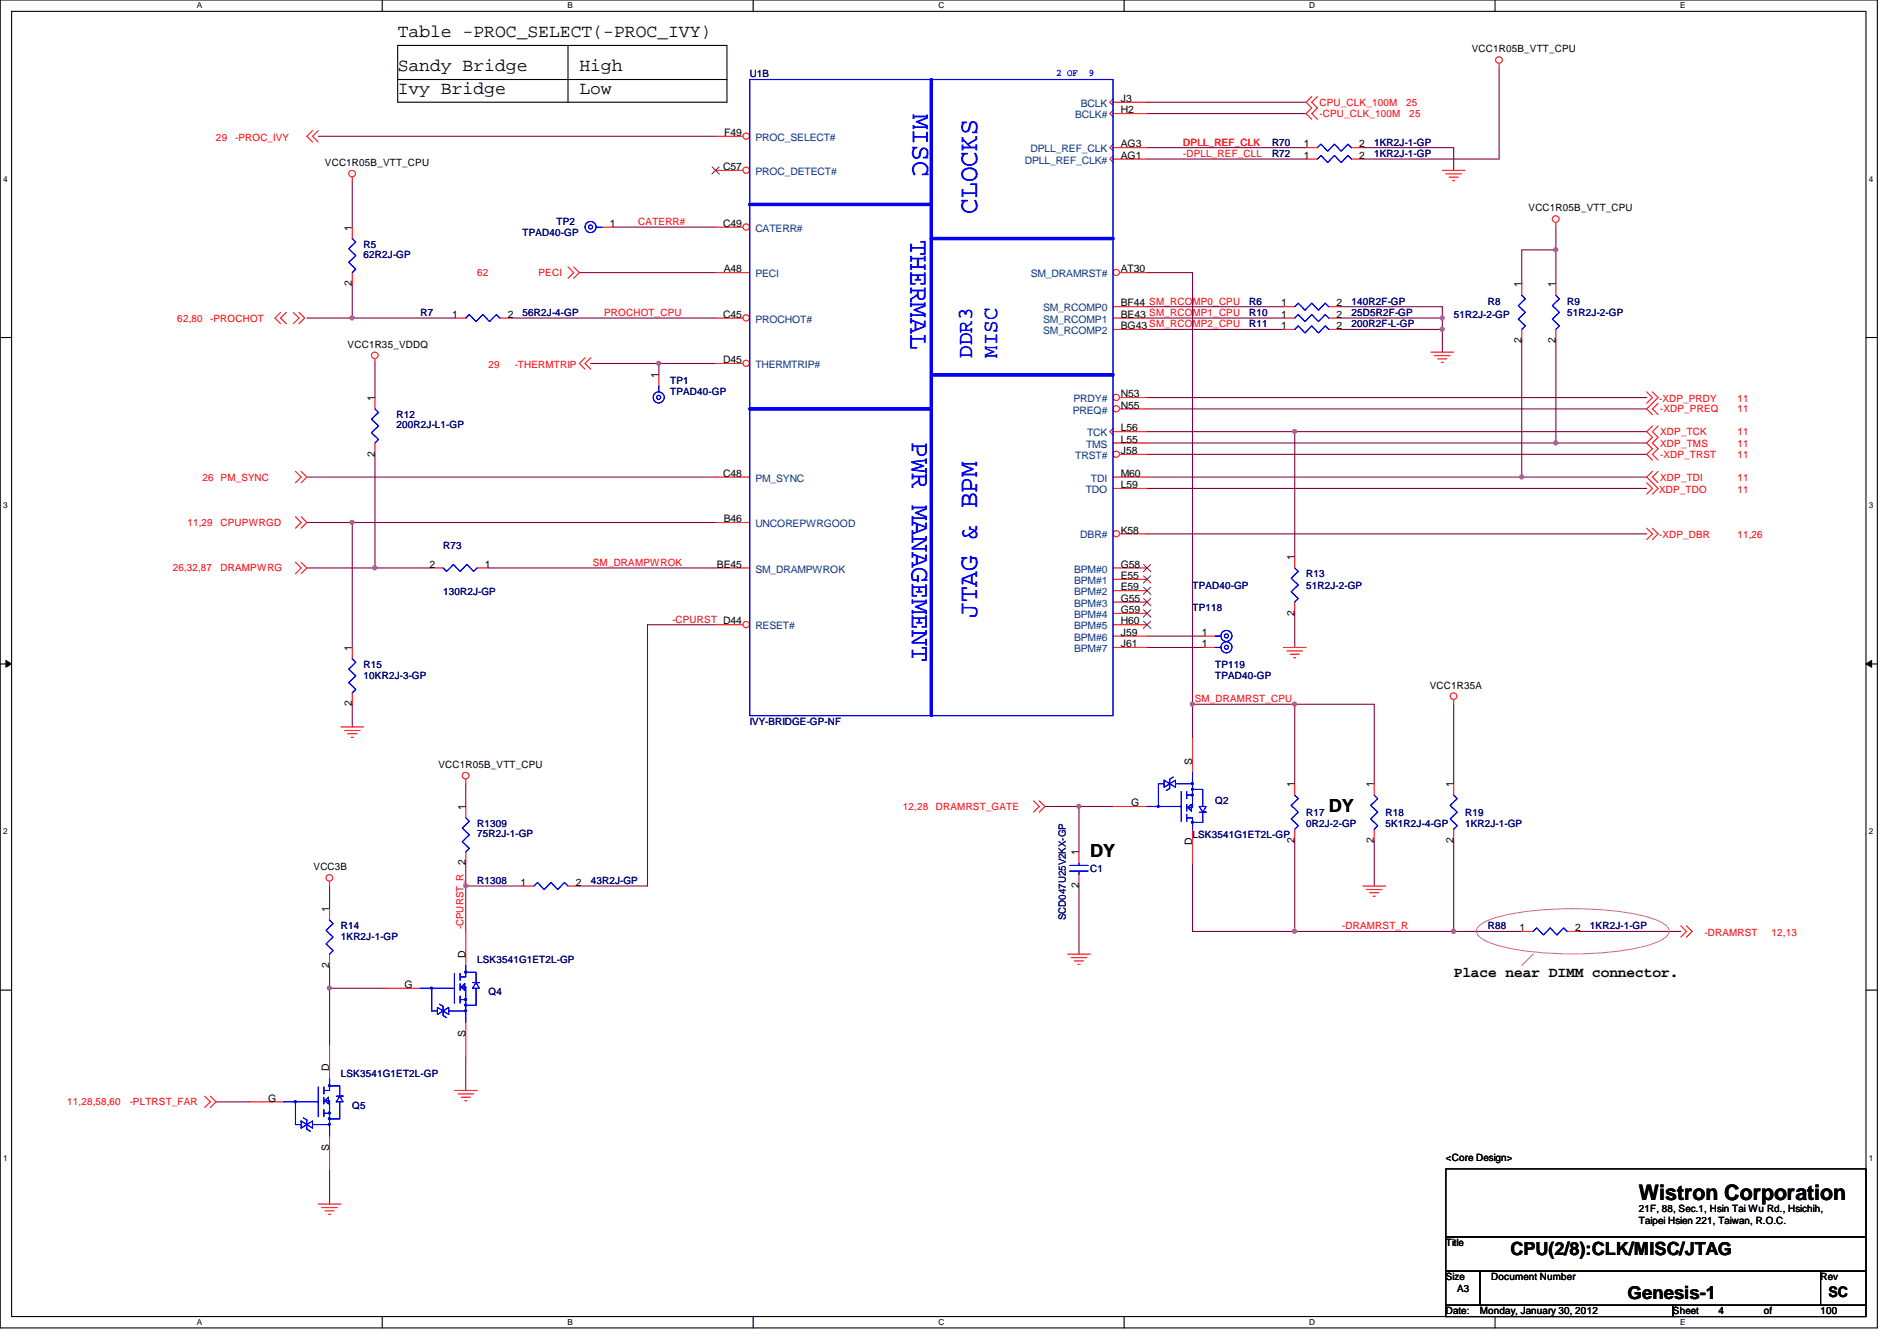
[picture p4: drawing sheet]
<svg xmlns="http://www.w3.org/2000/svg" width="297mm" height="210mm" viewBox="0 0 297 210" stroke-linecap="round" stroke-linejoin="round" font-family="sans-serif">
<path d="M0 0h294v207.9h-294zM1.8 1.8h290.4v204.3h-290.4z" fill="none" stroke="#000" stroke-width=".17"/>
<g fill="#fff">
<path d="M30.8 .2h.8v1.4h-.8z"/>
<path d="M30.8 206.2h.8v1.4h-.8z"/>
</g>
<path d="M59.9 0v1.8M59.9 206.1v1.8" fill="none" stroke="#000" stroke-width=".17"/>
<g fill="#fff">
<path d="M88.9 .2h.8v1.4h-.8z"/>
<path d="M88.9 206.2h.8v1.4h-.8z"/>
</g>
<path d="M117.9 0v1.8M117.9 206.1v1.8" fill="none" stroke="#000" stroke-width=".17"/>
<g fill="#fff">
<path d="M146.9 .2h.9v1.4h-.9z"/>
<path d="M146.9 206.2h.9v1.4h-.9z"/>
</g>
<path d="M176 0v1.8M176 206.1v1.8" fill="none" stroke="#000" stroke-width=".17"/>
<g fill="#fff">
<path d="M205 .2h.9v1.4h-.9z"/>
<path d="M205 206.2h.9v1.4h-.9z"/>
</g>
<path d="M234.1 0v1.8M234.1 206.1v1.8" fill="none" stroke="#000" stroke-width=".17"/>
<g fill="#fff">
<path d="M263.1 .2h.8v1.4h-.8z"/>
<path d="M263.1 206.2h.8v1.4h-.8z"/>
<path d="M.5 27.3h.7v1.4h-.7z"/>
<path d="M292.6 27.3h.7v1.4h-.7z"/>
<path d="M.5 78.4h.7v1.4h-.7z"/>
<path d="M292.6 78.4h.7v1.4h-.7z"/>
</g>
<path d="M0 52.8h1.8M292.2 52.8h1.8" fill="none" stroke="#000" stroke-width=".17"/>
<g fill="#fff">
<path d="M.5 129.5h.7v1.4h-.7z"/>
<path d="M292.6 129.5h.7v1.4h-.7z"/>
</g>
<path d="M0 103.9h1.8M292.2 103.9h1.8" fill="none" stroke="#000" stroke-width=".17"/>
<path d="M.9 103.4l.9 .5-.9 .5zM292.2 103.9l.9-.5v1z" fill="#000"/>
<path d="M.9 103.4l.9 .5-.9 .5zM292.2 103.9l.9-.5v1z" fill="none" stroke="#000" stroke-width=".16"/>
<g fill="#fff">
<path d="M.5 180.5h.7v1.4h-.7z"/>
<path d="M292.6 180.5h.7v1.4h-.7z"/>
</g>
<path d="M0 155h1.8M292.2 155h1.8" fill="none" stroke="#000" stroke-width=".17"/>
<path d="M103.2 56.9h8.9M179.6 51.6h21.4" fill="none" stroke="#800040" stroke-width=".17"/>
<circle cx="103.1" cy="56.9" r=".32" fill="#f0f"/>
<circle cx="103.1" cy="56.9" r=".32" fill="none" stroke="#f0f" stroke-width=".17"/>
<path d="M209.8 51.6h16" fill="none" stroke="#800040" stroke-width=".17"/>
<circle cx="225.8" cy="51.5" r=".32" fill="#f0f"/>
<circle cx="225.8" cy="51.5" r=".32" fill="none" stroke="#f0f" stroke-width=".17"/>
<path d="M92.5 56.9h10.7v1.8M179.6 62.2h78.2M179.6 64h78.2M179.6 67.6h23.1M243.6 69.3h14.2" fill="none" stroke="#800040" stroke-width=".17"/>
<circle cx="243.6" cy="69.3" r=".32" fill="#f0f"/>
<circle cx="243.6" cy="69.3" r=".32" fill="none" stroke="#f0f" stroke-width=".17"/>
<path d="M179.6 71.1h78.2M238.3 74.7h19.5" fill="none" stroke="#800040" stroke-width=".17"/>
<circle cx="238.3" cy="74.6" r=".32" fill="#f0f"/>
<circle cx="238.3" cy="74.6" r=".32" fill="none" stroke="#f0f" stroke-width=".17"/>
<path d="M243.6 39.1v5.3M90.7 42.7h21.4M179.6 48h21.4M209.8 48h16M179.6 76.5h78.2M179.6 83.6h78.2" fill="none" stroke="#800040" stroke-width=".17"/>
<circle cx="243.6" cy="39.1" r=".32" fill="#f0f"/>
<circle cx="243.6" cy="39.1" r=".32" fill="none" stroke="#f0f" stroke-width=".17"/>
<path d="M55.2 28.4v7.2M209.8 49.8h16" fill="none" stroke="#800040" stroke-width=".17"/>
<circle cx="225.8" cy="49.8" r=".32" fill="#f0f"/>
<circle cx="225.8" cy="49.8" r=".32" fill="none" stroke="#f0f" stroke-width=".17"/>
<path d="M179.6 16h24.9M179.6 17.8h24.9M243.6 35.6v3.5h-5.3v5.3M179.6 42.7h7.1M179.6 49.8h21.4M225.8 48v7.1M48 74.7h64.1M186.7 110.2v5.4" fill="none" stroke="#800040" stroke-width=".17"/>
<circle cx="186.7" cy="110.2" r=".32" fill="#f0f"/>
<circle cx="186.7" cy="110.2" r=".32" fill="none" stroke="#f0f" stroke-width=".17"/>
<path d="M202.7 110.2h12.5" fill="none" stroke="#800040" stroke-width=".17"/>
<circle cx="202.7" cy="110.2" r=".32" fill="#f0f"/>
<circle cx="202.7" cy="110.2" r=".32" fill="none" stroke="#f0f" stroke-width=".17"/>
<path d="M202.7 110.2v12.5M186.7 135.1v10.7M227.6 145.8h10.7" fill="none" stroke="#800040" stroke-width=".17"/>
<circle cx="227.6" cy="145.8" r=".32" fill="#f0f"/>
<circle cx="227.6" cy="145.8" r=".32" fill="none" stroke="#f0f" stroke-width=".17"/>
<path d="M202.7 131.6v14.2" fill="none" stroke="#800040" stroke-width=".17"/>
<circle cx="202.7" cy="145.8" r=".32" fill="#f0f"/>
<circle cx="202.7" cy="145.8" r=".32" fill="none" stroke="#f0f" stroke-width=".17"/>
<path d="M227.6 110.2v12.5M168.9 126.2h5.4M227.6 131.6v14.2h-24.9" fill="none" stroke="#800040" stroke-width=".17"/>
<circle cx="168.9" cy="126.2" r=".32" fill="#f0f"/>
<circle cx="168.9" cy="126.2" r=".32" fill="none" stroke="#f0f" stroke-width=".17"/>
<path d="M55.2 44.4v5.4M80 49.8h32.1M58.7 71.1v17.8M55.2 81.8h56.9M215.2 110.2v12.5M163.6 126.2h5.3v7.1M168.9 138.7v10.7M215.2 131.6v7.1M186.7 145.8h16" fill="none" stroke="#800040" stroke-width=".17"/>
<circle cx="58.7" cy="88.9" r=".32" fill="#f0f"/>
<circle cx="58.7" cy="88.9" r=".32" fill="none" stroke="#f0f" stroke-width=".17"/>
<path d="M48 88.9h10.7M55.2 81.8v19.5" fill="none" stroke="#800040" stroke-width=".17"/>
<circle cx="55.1" cy="81.8" r=".32" fill="#f0f"/>
<circle cx="55.1" cy="81.8" r=".32" fill="none" stroke="#f0f" stroke-width=".17"/>
<path d="M238.3 53.3v21.4M243.6 53.3v16M202.7 67.6v19.5M48 81.8h7.2M101.4 97.8h10.7M55.2 110.2v3.6" fill="none" stroke="#800040" stroke-width=".17"/>
<circle cx="202.7" cy="67.5" r=".32" fill="#f0f"/>
<circle cx="202.7" cy="67.5" r=".32" fill="none" stroke="#f0f" stroke-width=".17"/>
<path d="M55.2 49.8h16M202.7 67.6h55.1M202.7 96v5.3" fill="none" stroke="#800040" stroke-width=".17"/>
<circle cx="55.1" cy="49.8" r=".32" fill="#f0f"/>
<circle cx="55.1" cy="49.8" r=".32" fill="none" stroke="#f0f" stroke-width=".17"/>
<path d="M48 49.8h7.2M186.7 42.7v67.5h16M179.6 69.3h64M179.6 74.7h58.7M60.5 154.7h-8.9v8.9M33.8 172.5h5.4M72.9 165.4v5.3M51.6 183.1v5.4" fill="none" stroke="#800040" stroke-width=".17"/>
<circle cx="51.6" cy="154.7" r=".32" fill="#f0f"/>
<circle cx="51.6" cy="154.7" r=".32" fill="none" stroke="#f0f" stroke-width=".17"/>
<path d="M72.9 138.7v7.1M51.6 151.1v3.6" fill="none" stroke="#800040" stroke-width=".17"/>
<circle cx="72.9" cy="138.7" r=".32" fill="#f0f"/>
<g fill="none" stroke="#f0f" stroke-width=".17">
<path d="M231.6 144.9a13.1 13.1 0 0 1 6-2 56 56 0 0 1 19.9 .5 8.4 8.4 0 0 1 3.4 1.5 1.05 1.05 0 0 1 0 1.7 13.2 13.2 0 0 1-6 2.1 54.8 54.8 0 0 1-19.9-.6 8.4 8.4 0 0 1-3.4-1.5 1.05 1.05 0 0 1 0-1.7zM240.1 149.4l-1.8 1.7"/>
<circle cx="72.9" cy="138.7" r=".32"/>
</g>
<g fill="none" stroke="#800040" stroke-width=".17">
<path d="M234.7 10.7v14.2h-21.3M49.8 21.3h62.3M96.1 35.6h16M179.6 24.9h24.9M179.6 23.1h24.9M213.4 23.1h14.2v3.6M58.7 56.9v5.3M58.7 88.9h8.9M76.5 88.9h35.6M101.4 97.8v40.9h-10.7M179.6 99.6h8.9M179.6 101.3h8.9"/>
<path d="M51.6 138.7v3.5M72.9 135.1v3.6h8.9M72.9 122.7v3.5M247.2 145.8h16"/>
</g>
<g fill="none" stroke="#f00" stroke-width=".17">
<path d="M205.4 15.1l-.9 .9 .9 .9-.9 .9 .9 .9M206.3 15.1l-.9 .9 .9 .9-.9 .9 .9 .9M234.7 9.9v.8M48.9 20.4l-.9 .9 .9 .9M49.8 20.4l-.9 .9 .9 .9M55.2 27.7v.7M225.8 26.7h3.6M226.4 27.2h2.5M226.9 27.7h1.4M227.5 28.3h.3M243.6 34.8v.8M43.9 48.9l-.9 .9 .9 .9"/>
<path d="M44.8 48.9l-.9 .9 .9 .9M45.9 48.9l.9 .9-.9 .9M46.8 48.9l.9 .9-.9 .9M58.7 56.2v.7M88.9 41.8l.9 .9-.9 .9M89.8 41.8l.9 .9-.9 .9M91.6 56l-.9 .9 .9 .9M92.5 56l-.9 .9 .9 .9M224.1 55.1h3.5M224.6 55.7h2.5M225.1 56.2h1.5M225.7 56.7h.3"/>
<path d="M46.3 73.8l.9 .9-.9 .9M47.2 73.8l.8 .9-.8 .9M257.8 61.3l.9 .9-.9 .9M257.8 75.6l.9 .9-.9 .8M258.7 61.3l.9 .9-1.8 1.8 .9 .9M258.7 73.8l-.9 .9 1.8 1.8-.9 .8M258.7 66.7l-.9 .9 .9 .9-.9 .8 .9 .9-.9 .9 .9 .9M259.6 63.1l-.9 .9 .9 .9M259.6 66.7l-.9 .9 .9 .9-.9 .8 .9 .9-.9 .9 .9 .9M259.6 73.8l-.9 .9 .9 .9M46.3 80.9l.9 .9-.9 .9M46.3 88l.9 .9-.9 .9"/>
<path d="M47.2 80.9l.8 .9-.8 .9M47.2 88l.8 .9-.8 .9M257.8 82.7l.9 .9-.9 .9M258.7 82.7l.9 .9-.9 .9M53.4 113.8h3.5M53.9 114.3h2.5M54.4 114.9h1.5M55 115.4h.3M201 101.3h3.5M201.5 101.9h2.5M202 102.4h1.5M202.6 103h.3"/>
<path d="M227.6 109.5v.7M51.6 138v.7M72.9 122v.7M81.8 138.7h1.8M88.9 138.7h1.8M161.8 125.3l.9 .9-.9 .9M162.7 125.3l.9 .9-.9 .9M213.4 138.7h3.6M213.9 139.2h2.5M214.5 139.7h1.4M60.5 154.7h5.3M72.9 145.8v5.3"/>
<path d="M167.2 149.4h3.5M167.7 149.9h2.5M168.2 150.4h1.5M168.8 151h.3M215 140.3h.3M263.2 144.9l.9 .9-.9 .9M264.1 144.9l.9 .9-.9 .9M32 171.6l.9 .9-.9 .9M32.9 171.6l.9 .9-.9 .9M71.2 170.7h3.5M71.7 171.2h2.5M72.2 171.7h1.5"/>
<path d="M72.8 172.3h.3M72.9 160v5.4M49.8 188.5h3.6M50.4 189h2.4M50.9 189.5h1.4M51.4 190.1h.4"/>
<circle cx="234.7" cy="9.4" r=".52"/>
<circle cx="55.1" cy="27.2" r=".52"/>
<circle cx="243.6" cy="34.3" r=".52"/>
<circle cx="58.7" cy="55.6" r=".52"/>
<circle cx="227.6" cy="109" r=".52"/>
<circle cx="51.6" cy="137.4" r=".52"/>
<circle cx="72.9" cy="121.4" r=".52"/>
</g>
<path d="M62.3 7.1h51.5v8.9h-51.5zM62.3 12.4h51.5M88.9 7.1v8.9M226.4 183h65.8v10.6h-65.8zM226.4 193.6h65.8v5.4h-65.8zM226.4 199h5.3v5.3h-5.3zM231.7 199h53.4v5.3h-53.4zM285.1 199h7.1v5.3h-7.1zM226.4 204.3h35.6v1.8h-35.6zM262 204.3h30.2v1.8h-30.2z" fill="none" stroke="#000" stroke-width=".17"/>
<path d="M83.6 138.7l.6-.6 1 1.1 1.1-1.1 1 1.1 1.1-1.1 .5 .6M65.8 154.7h5.4M72 155.9v1.1M72 152.4v1.1M72 156.5h.9v3.5M72.8 154l-.6 .5M72.9 151.1v1.8h-.9M72.9 154.5v2M72.9 152.2h1.6v1.6h.6h-1.1M74.5 154.7v2.7h-1.6M74.5 153.8l.6 .9h-1.1z" fill="none" stroke="#00f" stroke-width=".17"/>
<path d="M72.8 156.3h.2v.2h-.2z" fill-rule="evenodd" fill="#00f"/>
<path d="M72.8 156.3h.2v.2h-.2z" fill="none" stroke="#00f" stroke-width=".17"/>
<path d="M72.8 152.1h.2v.2h-.2z" fill-rule="evenodd" fill="#00f"/>
<path d="M72.8 152.1h.2v.2h-.2z" fill="none" stroke="#00f" stroke-width=".17"/>
<path d="M72.8 157.2h.2v.2h-.2z" fill-rule="evenodd" fill="#00f"/>
<path d="M67.6 158.2h.9M68.5 157.7l.9 .5-.9 .6zM68.8 157.2l.6 .3v1.5l.5 .3M69.4 158.2l.9-.5v1.1zM70.3 158.2h2.6M71.2 152.4v4.6M72 154v1M72 154.5h.9M72.8 154v1l-.6-.5M72.8 157.2h.2v.2h-.2z" fill="none" stroke="#00f" stroke-width=".17"/>
<path d="M72.8 158.1h.2v.2h-.2z" fill-rule="evenodd" fill="#00f"/>
<path d="M72.8 158.1h.2v.2h-.2z" fill="none" stroke="#00f" stroke-width=".17"/>
<path d="M67.5 154.5h.2v.3h-.2z" fill-rule="evenodd" fill="#00f"/>
<path d="M65.8 154.7h5.4M67.5 154.5h.2v.3h-.2zM67.6 154.7v3.5M72 155.9v1.1M72 152.4v1.1M72 156.5h.9v3.5M72.8 154l-.6 .5M72.9 151.1v1.8h-.9M72.9 154.5v2M72.9 152.2h1.6v1.6h.6h-1.1M74.5 154.7v2.7h-1.6M74.5 153.8l.6 .9h-1.1z" fill="none" stroke="#00f" stroke-width=".17"/>
<path d="M72.8 156.3h.2v.2h-.2z" fill-rule="evenodd" fill="#00f"/>
<path d="M72.8 156.3h.2v.2h-.2z" fill="none" stroke="#00f" stroke-width=".17"/>
<path d="M72.8 152.1h.2v.2h-.2z" fill-rule="evenodd" fill="#00f"/>
<path d="M72.8 152.1h.2v.2h-.2z" fill="none" stroke="#00f" stroke-width=".17"/>
<path d="M72.8 157.2h.2v.2h-.2z" fill-rule="evenodd" fill="#00f"/>
<path d="M67.6 158.2h.9M68.5 157.7l.9 .5-.9 .6zM68.8 157.2l.6 .3v1.5l.5 .3M69.4 158.2l.9-.5v1.1zM70.3 158.2h2.6M71.2 152.4v4.6M72 154v1M72 154.5h.9M72.8 154v1l-.6-.5M72.8 157.2h.2v.2h-.2z" fill="none" stroke="#00f" stroke-width=".17"/>
<path d="M72.8 158.1h.2v.2h-.2z" fill-rule="evenodd" fill="#00f"/>
<path d="M72.8 158.1h.2v.2h-.2z" fill="none" stroke="#00f" stroke-width=".17"/>
<path d="M67.5 154.5h.2v.3h-.2z" fill-rule="evenodd" fill="#00f"/>
<g fill="none" stroke="#00f" stroke-width=".17">
<path d="M55.2 37.3l.5 .6-1.1 1 1.1 1.1-1.1 1.1 1.1 1-.5 .6M206.3 23.1l.5-.5 1.1 1.1 1.1-1.1 1 1.1 1.1-1.1 .5 .5M202.7 48l.6-.5 1 1.1 1.1-1.1 1.1 1.1 1-1.1 .6 .5M202.7 49.8l.6-.6 1 1.1 1.1-1.1 1.1 1.1 1-1.1 .6 .6M202.7 51.6l.6-.6 1 1.1 1.1-1.1 1.1 1.1 1-1.1 .6 .6M58.7 64l.6 .6-1.1 1 1.1 1.1-1.1 1 1.1 1.1-.6 .5M190.3 99.6h.9M202.7 88.9l.6 .6-1.1 1 1.1 1.1-1.1 1 1.1 1.1-.6 .5M190.3 101.3h.9M167.5 135.5h2.9M167.5 136.4h2.9M168.9 135.1v.4"/>
<path d="M168.9 136.4v.5M202.7 124.5l.6 .5-1.1 1.1 1.1 1-1.1 1.1 1.1 1-.6 .6M215.2 124.5l.5 .5-1.1 1.1 1.1 1-1.1 1.1 1.1 1-.5 .6M67.5 154.5h.2v.3h-.2zM67.6 154.7v3.5M240.1 145.8l.5-.6 1.1 1.1 1-1.1 1.1 1.1 1.1-1.1 .5 .6"/>
<circle cx="192" cy="99.5" r=".32"/>
<circle cx="192" cy="99.5" r=".87"/>
<circle cx="192" cy="101.3" r=".32"/>
<circle cx="192" cy="101.3" r=".87"/>
</g>
<g fill="none" stroke="#f00" stroke-width=".17">
<path d="M55.2 35.6v1.7M204.5 23.1h1.8M211.6 23.1h1.8M55.2 42.7v1.7M174.3 49.8h5.3M174.3 51.6h5.3M201 48h1.7M201 49.8h1.7M201 51.6h1.7M208.1 48h1.7M208.1 49.8h1.7M208.1 51.6h1.7"/>
<path d="M58.7 62.2v1.8M58.7 69.3v1.8M188.5 99.6h1.8M202.7 87.1v1.8M202.7 94.2v1.8M188.5 101.3h1.8M168.9 133.4v1.7M168.9 136.9v1.8M202.7 122.7v1.8M202.7 129.8v1.8M215.2 122.7v1.8M215.2 129.8v1.8"/>
<path d="M238.3 145.8h1.8M245.4 145.8h1.8"/>
</g>
<circle cx="174.8" cy="42.6" r=".5" fill="#fff"/>
<g fill="none" stroke="#f00" stroke-width=".17">
<path d="M174.3 17.3l-.5 .5 .5 .5M174.3 15.5l-.5 .5 .5 .5M174.3 17.8h5.3M174.3 16h5.3M174.3 24.4l-.5 .5 .5 .5M174.3 22.6l-.5 .5 .5 .5M174.3 24.9h5.3M174.3 23.1h5.3M174.3 48h5.3M175.3 42.7h4.3"/>
<circle cx="174.8" cy="42.6" r=".5"/>
</g>
<circle cx="116.8" cy="35.5" r=".5" fill="#fff"/>
<g fill="none" stroke="#f00" stroke-width=".17">
<path d="M112.1 35.6h4.2M112.1 42.7h5.3"/>
<circle cx="116.8" cy="35.5" r=".5"/>
</g>
<circle cx="116.8" cy="49.8" r=".5" fill="#fff"/>
<g fill="none" stroke="#f00" stroke-width=".17">
<path d="M112.1 49.8h4.2"/>
<circle cx="116.8" cy="49.8" r=".5"/>
</g>
<circle cx="116.8" cy="56.9" r=".5" fill="#fff"/>
<g fill="none" stroke="#f00" stroke-width=".17">
<path d="M112.1 56.9h4.2M112.1 88.9h5.3"/>
<circle cx="116.8" cy="56.9" r=".5"/>
</g>
<circle cx="116.8" cy="97.8" r=".5" fill="#fff"/>
<g fill="none" stroke="#f00" stroke-width=".17">
<path d="M112.1 97.8h4.2"/>
<circle cx="116.8" cy="97.8" r=".5"/>
</g>
<circle cx="174.8" cy="62.2" r=".5" fill="#fff"/>
<g fill="none" stroke="#f00" stroke-width=".17">
<path d="M175.3 62.2h4.3"/>
<circle cx="174.8" cy="62.2" r=".5"/>
</g>
<circle cx="174.8" cy="64" r=".5" fill="#fff"/>
<g fill="none" stroke="#f00" stroke-width=".17">
<path d="M174.3 67.1l-.5 .5 .5 .5M174.3 67.6h5.3M174.3 69.3h5.3M175.3 64h4.3"/>
<circle cx="174.8" cy="64" r=".5"/>
</g>
<circle cx="174.8" cy="71.1" r=".5" fill="#fff"/>
<g fill="none" stroke="#f00" stroke-width=".17">
<path d="M174.3 74.7h5.3M174.3 76.5h5.3M175.3 71.1h4.3"/>
<circle cx="174.8" cy="71.1" r=".5"/>
</g>
<circle cx="174.8" cy="83.5" r=".5" fill="#fff"/>
<g fill="none" stroke="#f00" stroke-width=".17">
<path d="M112.1 74.7h5.3M174.3 88.9h5.3M174.3 90.7h5.3M174.3 92.5h5.3M174.3 94.2h5.3M174.3 96h5.3M174.3 97.8h5.3M174.3 99.6h5.3M175.3 83.6h4.3M174.3 101.3h5.3"/>
<circle cx="174.8" cy="83.5" r=".5"/>
</g>
<path d="M179.1 88.3l1.1 1.2M179.1 90.1l1.1 1.2M179.1 91.9l1.1 1.1M179.1 93.7l1.1 1.1M179.1 95.5l1.1 1.1M179.1 97.2l1.1 1.2M180.2 88.3l-1.2 1.2M180.2 90.1l-1.2 1.2M180.2 91.9l-1.2 1.1M180.2 93.7l-1.2 1.1M180.2 95.5l-1.2 1.1M180.2 97.2l-1.2 1.2" fill="none" stroke="#804000" stroke-width=".16"/>
<circle cx="116.8" cy="26.6" r=".5" fill="#fff"/>
<g fill="none" stroke="#f00" stroke-width=".17">
<path d="M112.1 26.7h4.2"/>
<circle cx="116.8" cy="26.6" r=".5"/>
</g>
<path d="M111.5 26.1l1.1 1.2M112.6 26.1l-1.1 1.2" fill="none" stroke="#804000" stroke-width=".16"/>
<circle cx="116.8" cy="21.3" r=".5" fill="#fff"/>
<g fill="none" stroke="#f00" stroke-width=".17">
<path d="M112.1 21.3h4.2M71.2 49.8h1.7M78.3 49.8h1.7M103.2 58.7v1.8M238.3 44.4v1.8M238.3 51.6v1.7M67.6 88.9h1.8M74.7 88.9h1.8M112.1 81.8h5.3M72.9 126.2v1.8M72.9 133.3v1.8M227.6 122.7v1.8"/>
<path d="M227.6 129.8v1.8M39.2 172.5h5.3M51.6 163.6v5.3M51.6 177.8v5.3"/>
<circle cx="116.8" cy="21.3" r=".5"/>
</g>
<path d="M145.8 12.4v99.6M117.4 32h28.4M145.8 37.3h28.5M145.8 58.7h28.5M117.4 64h28.4" fill="none" stroke="#00f" stroke-width=".51"/>
<g fill="none" stroke="#00f" stroke-width=".17">
<path d="M117.4 12.4h56.9v99.6h-56.9zM72.9 49.8l.6-.6 1 1.1 1.1-1.1 1.1 1.1 1-1.1 .6 .6M238.3 46.2l.5 .6-1.1 1 1.1 1.1-1.1 1.1 1.1 1-.5 .6M103.2 60.5v.8M69.4 88.9l.5 .6 1.1-1.2 1 1.2 1.1-1.2 1.1 1.2 .5-.6M72.9 128l.6 .6-1.1 1 1.1 1.1-1.1 1 1.1 1.1-.6 .6M227.6 124.5l.6 .5-1.1 1.1 1.1 1-1.1 1.1 1.1 1-.6 .6M44.5 172.5h5.3M50.7 173.7v1.1M50.7 170.1v1.1M50.7 174.2h.9v3.6M51.4 171.7l-.5 .6"/>
<path d="M51.6 168.9v1.8h-.9M51.6 172.3v1.9M51.6 170h1.6v1.6h.5h-1M53.2 172.5v2.6h-1.6M53.2 171.6l.5 .9h-1z"/>
<circle cx="103.1" cy="62.2" r=".32"/>
<circle cx="103.1" cy="62.2" r=".87"/>
</g>
<path d="M51.5 174.1h.2v.2h-.2z" fill-rule="evenodd" fill="#00f"/>
<path d="M51.5 174.1h.2v.2h-.2z" fill="none" stroke="#00f" stroke-width=".17"/>
<path d="M51.5 169.8h.2v.2h-.2z" fill-rule="evenodd" fill="#00f"/>
<path d="M51.5 169.8h.2v.2h-.2z" fill="none" stroke="#00f" stroke-width=".17"/>
<path d="M51.5 175h.2v.2h-.2z" fill-rule="evenodd" fill="#00f"/>
<path d="M46.3 176h.9M47.2 175.5l.8 .5-.8 .6zM47.5 175l.5 .3v1.4l.6 .4M48 176l.9-.5v1.1zM48.9 176h2.7M49.8 170.1v4.7M50.7 171.7v1.1M50.7 172.3h.9M51.4 171.7v1.1l-.5-.5M51.5 175h.2v.2h-.2z" fill="none" stroke="#00f" stroke-width=".17"/>
<path d="M51.5 175.9h.2v.2h-.2z" fill-rule="evenodd" fill="#00f"/>
<path d="M51.5 175.9h.2v.2h-.2z" fill="none" stroke="#00f" stroke-width=".17"/>
<path d="M46.1 172.3h.2v.2h-.2z" fill-rule="evenodd" fill="#00f"/>
<path d="M44.5 172.5h5.3M46.1 172.3h.2v.2h-.2zM46.3 172.5v3.5M50.7 173.7v1.1M50.7 170.1v1.1M50.7 174.2h.9v3.6M51.4 171.7l-.5 .6M51.6 168.9v1.8h-.9M51.6 172.3v1.9M51.6 170h1.6v1.6h.5h-1M53.2 172.5v2.6h-1.6M53.2 171.6l.5 .9h-1z" fill="none" stroke="#00f" stroke-width=".17"/>
<path d="M51.5 174.1h.2v.2h-.2z" fill-rule="evenodd" fill="#00f"/>
<path d="M51.5 174.1h.2v.2h-.2z" fill="none" stroke="#00f" stroke-width=".17"/>
<path d="M51.5 169.8h.2v.2h-.2z" fill-rule="evenodd" fill="#00f"/>
<path d="M51.5 169.8h.2v.2h-.2z" fill="none" stroke="#00f" stroke-width=".17"/>
<path d="M51.5 175h.2v.2h-.2z" fill-rule="evenodd" fill="#00f"/>
<path d="M46.3 176h.9M47.2 175.5l.8 .5-.8 .6zM47.5 175l.5 .3v1.4l.6 .4M48 176l.9-.5v1.1zM48.9 176h2.7M49.8 170.1v4.7M50.7 171.7v1.1M50.7 172.3h.9M51.4 171.7v1.1l-.5-.5M51.5 175h.2v.2h-.2z" fill="none" stroke="#00f" stroke-width=".17"/>
<path d="M51.5 175.9h.2v.2h-.2z" fill-rule="evenodd" fill="#00f"/>
<path d="M51.5 175.9h.2v.2h-.2z" fill="none" stroke="#00f" stroke-width=".17"/>
<path d="M46.1 172.3h.2v.2h-.2z" fill-rule="evenodd" fill="#00f"/>
<g fill="none" stroke="#00f" stroke-width=".17">
<path d="M206.3 24.9l.5-.6 1.1 1.1 1.1-1.1 1 1.1 1.1-1.1 .5 .6M243.6 46.2l.6 .6-1.1 1 1.1 1.1-1.1 1.1 1.1 1-.6 .6M55.2 103.1l.5 .6-1.1 1 1.1 1.1-1.1 1 1.1 1.1-.5 .6M179.6 126.2h5.4M185.8 123.9v1.1M185.8 127.5v1.1M185.8 128h.9v1.8M186 126.4l.6 .6M186.7 123.6h1.6v2.6M186.7 124.5v1.9M186.7 120.9v3.6h-.9M187.8 127.1h1h-.5v1.6h-1.6"/>
<path d="M187.8 126.2h1l-.5 .9zM51.6 144l.6 .6-1.1 1 1.1 1.1-1.1 1 1.1 1.1-.6 .6M46.1 172.3h.2v.2h-.2zM46.3 172.5v3.5"/>
</g>
<path d="M204.5 24.9h1.8M211.6 24.9h1.8M243.6 44.4v1.8M243.6 51.6v1.7M55.2 101.3v1.8M55.2 108.5v1.7M186.7 115.6v5.3M174.3 126.2h5.3M186.7 129.8v5.3M51.6 142.2v1.8M51.6 149.4v1.7" fill="none" stroke="#f00" stroke-width=".17"/>
<path d="M186.6 124.3h.2v.2h-.2z" fill-rule="evenodd" fill="#00f"/>
<path d="M186.6 124.3h.2v.2h-.2z" fill="none" stroke="#00f" stroke-width=".17"/>
<path d="M186.6 128.6h.2v.2h-.2z" fill-rule="evenodd" fill="#00f"/>
<path d="M186.6 128.6h.2v.2h-.2z" fill="none" stroke="#00f" stroke-width=".17"/>
<path d="M186.6 123.4h.2v.2h-.2z" fill-rule="evenodd" fill="#00f"/>
<path d="M181.4 122.7h.9M182.3 122.1l.9 .6-.9 .5zM183.2 122.7l.9-.6v1.1zM183.7 121.6l-.5 .4v1.4l-.6 .3M184.1 122.7h2.6M185 123.9v4.7M185.8 126.4h.9M185.8 125.9v1.1M186 126.4l.6-.5v1.1M186.6 123.4h.2v.2h-.2z" fill="none" stroke="#00f" stroke-width=".17"/>
<path d="M186.6 122.5h.2v.3h-.2z" fill-rule="evenodd" fill="#00f"/>
<path d="M186.6 122.5h.2v.3h-.2z" fill="none" stroke="#00f" stroke-width=".17"/>
<path d="M181.3 126.1h.2v.2h-.2z" fill-rule="evenodd" fill="#00f"/>
<path d="M179.6 126.2h5.4M181.3 126.1h.2v.2h-.2zM181.4 122.7v3.5M185.8 123.9v1.1M185.8 127.5v1.1M185.8 128h.9v1.8M186 126.4l.6 .6M186.7 123.6h1.6v2.6M186.7 124.5v1.9M186.7 120.9v3.6h-.9M187.8 127.1h1h-.5v1.6h-1.6M187.8 126.2h1l-.5 .9z" fill="none" stroke="#00f" stroke-width=".17"/>
<path d="M186.6 124.3h.2v.2h-.2z" fill-rule="evenodd" fill="#00f"/>
<path d="M186.6 124.3h.2v.2h-.2z" fill="none" stroke="#00f" stroke-width=".17"/>
<path d="M186.6 128.6h.2v.2h-.2z" fill-rule="evenodd" fill="#00f"/>
<path d="M186.6 128.6h.2v.2h-.2z" fill="none" stroke="#00f" stroke-width=".17"/>
<path d="M186.6 123.4h.2v.2h-.2z" fill-rule="evenodd" fill="#00f"/>
<path d="M181.4 122.7h.9M182.3 122.1l.9 .6-.9 .5zM183.2 122.7l.9-.6v1.1zM183.7 121.6l-.5 .4v1.4l-.6 .3M184.1 122.7h2.6M185 123.9v4.7M185.8 126.4h.9M185.8 125.9v1.1M186 126.4l.6-.5v1.1M186.6 123.4h.2v.2h-.2z" fill="none" stroke="#00f" stroke-width=".17"/>
<path d="M186.6 122.5h.2v.3h-.2z" fill-rule="evenodd" fill="#00f"/>
<path d="M186.6 122.5h.2v.3h-.2z" fill="none" stroke="#00f" stroke-width=".17"/>
<path d="M181.3 126.1h.2v.2h-.2z" fill-rule="evenodd" fill="#00f"/>
<g fill="none" stroke="#00f" stroke-width=".17">
<path d="M93.4 35.6h.9M181.3 126.1h.2v.2h-.2zM181.4 122.7v3.5"/>
<circle cx="92.5" cy="35.5" r=".32"/>
<circle cx="92.5" cy="35.5" r=".87"/>
</g>
<path d="M94.3 35.6h1.8" fill="none" stroke="#f00" stroke-width=".17"/>
<circle cx="103.1" cy="56.9" r=".32" fill="#f0f"/>
<circle cx="103.1" cy="56.9" r=".32" fill="none" stroke="#f0f" stroke-width=".17"/>
<circle cx="225.8" cy="51.5" r=".32" fill="#f0f"/>
<circle cx="225.8" cy="51.5" r=".32" fill="none" stroke="#f0f" stroke-width=".17"/>
<circle cx="243.6" cy="69.3" r=".32" fill="#f0f"/>
<circle cx="243.6" cy="69.3" r=".32" fill="none" stroke="#f0f" stroke-width=".17"/>
<circle cx="238.3" cy="74.6" r=".32" fill="#f0f"/>
<circle cx="238.3" cy="74.6" r=".32" fill="none" stroke="#f0f" stroke-width=".17"/>
<circle cx="243.6" cy="39.1" r=".32" fill="#f0f"/>
<circle cx="243.6" cy="39.1" r=".32" fill="none" stroke="#f0f" stroke-width=".17"/>
<circle cx="225.8" cy="49.8" r=".32" fill="#f0f"/>
<circle cx="225.8" cy="49.8" r=".32" fill="none" stroke="#f0f" stroke-width=".17"/>
<circle cx="186.7" cy="110.2" r=".32" fill="#f0f"/>
<circle cx="186.7" cy="110.2" r=".32" fill="none" stroke="#f0f" stroke-width=".17"/>
<circle cx="202.7" cy="110.2" r=".32" fill="#f0f"/>
<circle cx="202.7" cy="110.2" r=".32" fill="none" stroke="#f0f" stroke-width=".17"/>
<circle cx="227.6" cy="145.8" r=".32" fill="#f0f"/>
<circle cx="227.6" cy="145.8" r=".32" fill="none" stroke="#f0f" stroke-width=".17"/>
<circle cx="202.7" cy="145.8" r=".32" fill="#f0f"/>
<circle cx="202.7" cy="145.8" r=".32" fill="none" stroke="#f0f" stroke-width=".17"/>
<circle cx="168.9" cy="126.2" r=".32" fill="#f0f"/>
<circle cx="168.9" cy="126.2" r=".32" fill="none" stroke="#f0f" stroke-width=".17"/>
<circle cx="58.7" cy="88.9" r=".32" fill="#f0f"/>
<circle cx="58.7" cy="88.9" r=".32" fill="none" stroke="#f0f" stroke-width=".17"/>
<circle cx="55.1" cy="81.8" r=".32" fill="#f0f"/>
<circle cx="55.1" cy="81.8" r=".32" fill="none" stroke="#f0f" stroke-width=".17"/>
<circle cx="202.7" cy="67.5" r=".32" fill="#f0f"/>
<circle cx="202.7" cy="67.5" r=".32" fill="none" stroke="#f0f" stroke-width=".17"/>
<circle cx="55.1" cy="49.8" r=".32" fill="#f0f"/>
<circle cx="55.1" cy="49.8" r=".32" fill="none" stroke="#f0f" stroke-width=".17"/>
<circle cx="51.6" cy="154.7" r=".32" fill="#f0f"/>
<circle cx="51.6" cy="154.7" r=".32" fill="none" stroke="#f0f" stroke-width=".17"/>
<circle cx="72.9" cy="138.7" r=".32" fill="#f0f"/>
<circle cx="72.9" cy="138.7" r=".32" fill="none" stroke="#f0f" stroke-width=".17"/>
<g font-size="4.2" fill="#00f">
<text x="143" y="17.8" transform="rotate(90 143 17.8)">MISC</text>
<text x="153" y="33.4" transform="rotate(-90 153 33.4)">CLOCKS</text>
<text x="142.6" y="37.5" transform="rotate(90 142.6 37.5)">THERMAL</text>
<text x="142.8" y="69.2" transform="rotate(90 142.8 69.2)">PWR MANAGEMENT</text>
<text x="153" y="96.7" transform="rotate(-90 153 96.7)">JTAG &amp; BPM</text>
</g>
<g font-size="3.3" fill="#00f">
<text x="152.2" y="56" transform="rotate(-90 152.2 56)">DDR3</text>
<text x="156.1" y="56" transform="rotate(-90 156.1 56)">MISC</text>
</g>
<text font-size="3.3" x="256.6" y="187.9">Wistron Corporation</text>
<g font-size="2.8">
<text x="62.3" y="5.8">Table -PROC_SELECT(-PROC_IVY)</text>
<text x="62.3" y="11.1">Sandy Bridge</text>
<text x="90.7" y="11.1">High</text>
<text x="62.3" y="14.7">Ivy Bridge</text>
<text x="90.7" y="14.7">Low</text>
<text x="208.1" y="127.1">DY</text>
<text x="170.7" y="134.2">DY</text>
<text x="236.5" y="196.4">CPU(2/8):CLK/MISC/JTAG</text>
<text x="254.8" y="203.4">Genesis-1</text>
</g>
<g font-size="2.3">
<text x="227.6" y="153">Place near DIMM connector.</text>
<text x="286.3" y="203">SC</text>
</g>
<g font-size="1.6" fill="#00f">
<text x="165.4" y="11.9">2 OF</text>
<text x="170.5" y="11.9">9</text>
</g>
<g font-size="1.6">
<text x="230.5" y="8.2">VCC1R05B_VTT_CPU</text>
<text x="175.5" y="17.7">H2</text>
<text x="175.5" y="16">J3</text>
<text x="113.4" y="21.3">F49</text>
<text x="175.5" y="23.1">AG3</text>
<text x="204.2" y="23.1">1</text>
<text x="212.8" y="23.1">2</text>
<text x="50.9" y="26">VCC1R05B_VTT_CPU</text>
<text x="113.2" y="26.6">C57</text>
<text x="175.5" y="24.8">AG1</text>
<text x="204.2" y="24.8">1</text>
<text x="212.8" y="24.8">2</text>
<text x="95.5" y="35.5">1</text>
<text x="113.2" y="35.5">C49</text>
<text x="239.3" y="33.1">VCC1R05B_VTT_CPU</text>
<text x="55.1" y="36.1" transform="rotate(-90 55.1 36.1)">1</text>
<text x="55.1" y="44.8" transform="rotate(-90 55.1 44.8)">2</text>
<text x="113.3" y="42.6">A48</text>
<text x="175.5" y="48">BF44 SM_RCOMP0_CPU</text>
<text x="175.5" y="42.6">AT30</text>
<text x="200.6" y="48">1</text>
<text x="209.3" y="48">2</text>
<text x="238.2" y="45" transform="rotate(-90 238.2 45)">1</text>
<text x="243.6" y="45" transform="rotate(-90 243.6 45)">1</text>
<text x="70.8" y="49.7">1</text>
<text x="79.5" y="49.7">2</text>
<text x="113.2" y="49.7">C45</text>
<text x="175.5" y="49.7">BE43 SM_RCOMP1_CPU</text>
<text x="175.5" y="51.5">BG43 SM_RCOMP2_CPU</text>
<text x="200.6" y="49.7">1</text>
<text x="200.6" y="51.5">1</text>
<text x="209.3" y="49.7">2</text>
<text x="209.3" y="51.5">2</text>
<text x="238.2" y="53.7" transform="rotate(-90 238.2 53.7)">2</text>
<text x="243.6" y="53.7" transform="rotate(-90 243.6 53.7)">2</text>
<text x="54.4" y="54.4">VCC1R35_VDDQ</text>
<text x="103.1" y="59.2" transform="rotate(-90 103.1 59.2)">1</text>
<text x="113.2" y="56.9">D45</text>
<text x="58.7" y="62.8" transform="rotate(-90 58.7 62.8)">1</text>
<text x="175.5" y="64">N55</text>
<text x="175.5" y="62.2">N53</text>
<text x="58.7" y="71.5" transform="rotate(-90 58.7 71.5)">2</text>
<text x="175.5" y="69.3">L55</text>
<text x="175.5" y="71.1">J58</text>
<text x="175.5" y="67.5">L56</text>
<text x="113.2" y="74.6">C48</text>
<text x="175.5" y="74.6">M60</text>
<text x="175.5" y="76.4">L59</text>
<text x="113.3" y="81.7">B46</text>
<text x="175.5" y="83.5">K58</text>
<text x="67.3" y="88.9">2</text>
<text x="75.9" y="88.9">1</text>
<text x="112.3" y="88.9">BE45</text>
<text x="175.5" y="88.9">G58</text>
<text x="202.7" y="87.7" transform="rotate(-90 202.7 87.7)">1</text>
<text x="175.5" y="90.6">E55</text>
<text x="175.5" y="92.4">E59</text>
<text x="175.5" y="94.2">G55</text>
<text x="175.5" y="96">G59</text>
<text x="55.1" y="101.9" transform="rotate(-90 55.1 101.9)">1</text>
<text x="175.5" y="97.7">H60</text>
<text x="175.5" y="99.5">J59</text>
<text x="175.5" y="101.3">J61</text>
<text x="188.2" y="101.3">1</text>
<text x="188.2" y="99.5">1</text>
<text x="202.7" y="96.4" transform="rotate(-90 202.7 96.4)">2</text>
<text x="223.9" y="107.8">VCC1R35A</text>
<text x="55.1" y="110.6" transform="rotate(-90 55.1 110.6)">2</text>
<text x="186.7" y="119.7" transform="rotate(-90 186.7 119.7)">S</text>
<text x="68.7" y="120.2">VCC1R05B_VTT_CPU</text>
<text x="202.7" y="123.2" transform="rotate(-90 202.7 123.2)">1</text>
<text x="215.1" y="123.2" transform="rotate(-90 215.1 123.2)">1</text>
<text x="227.6" y="123.2" transform="rotate(-90 227.6 123.2)">1</text>
<text x="72.9" y="126.8" transform="rotate(-90 72.9 126.8)">1</text>
<text x="177.1" y="126.2">G</text>
<text x="202.7" y="131.9" transform="rotate(-90 202.7 131.9)">2</text>
<text x="215.1" y="131.9" transform="rotate(-90 215.1 131.9)">2</text>
<text x="227.6" y="131.9" transform="rotate(-90 227.6 131.9)">2</text>
<text x="49.1" y="136.2">VCC3B</text>
<text x="72.9" y="135.5" transform="rotate(-90 72.9 135.5)">2</text>
<text x="168.9" y="133.9" transform="rotate(-90 168.9 133.9)">1</text>
<text x="186.7" y="132.2" transform="rotate(-90 186.7 132.2)">D</text>
<text x="51.6" y="142.8" transform="rotate(-90 51.6 142.8)">1</text>
<text x="81.5" y="138.6">1</text>
<text x="90.2" y="138.6">2</text>
<text x="168.9" y="139" transform="rotate(-90 168.9 139)">2</text>
<text x="72.9" y="149.9" transform="rotate(-90 72.9 149.9)">D</text>
<text x="238" y="145.8">1</text>
<text x="246.6" y="145.8">2</text>
<text x="51.6" y="151.5" transform="rotate(-90 51.6 151.5)">2</text>
<text x="63.3" y="154.6">G</text>
<text x="51.6" y="167.7" transform="rotate(-90 51.6 167.7)">D</text>
<text x="72.9" y="162.3" transform="rotate(-90 72.9 162.3)">S</text>
<text x="42" y="172.4">G</text>
<text x="51.6" y="180.1" transform="rotate(-90 51.6 180.1)">S</text>
<text x="226.4" y="181.7">&lt;Core Design&gt;</text>
<text x="256.6" y="189.7">21F, 88, Sec.1, Hsin Tai Wu Rd., Hsichih,</text>
<text x="256.6" y="191.6">Taipei Hsien 221, Taiwan, R.O.C.</text>
<text x="226.4" y="195.1">Title</text>
<text x="226.4" y="200.4">Size</text>
<text x="228.2" y="202.2">A3</text>
<text x="233.5" y="200.4">Document Number</text>
<text x="285.1" y="200.4">Rev</text>
<text x="226.4" y="205.7">Date:</text>
<text x="231.7" y="205.7">Monday, January 30, 2012</text>
<text x="262" y="205.7">Sheet</text>
<text x="269.1" y="205.7">4</text>
<text x="276.2" y="205.7">of</text>
<text x="285.1" y="205.7">100</text>
</g>
<g font-size="1.6" fill="#000080">
<text x="117.4" y="12.1">U1B</text>
<text x="199.2" y="22.8">R70</text>
<text x="215.2" y="22.8">1KR2J-1-GP</text>
<text x="199.2" y="24.6">R72</text>
<text x="215.2" y="24.6">1KR2J-1-GP</text>
<text x="87.2" y="35.2">TP2</text>
<text x="56.9" y="38.8">R5</text>
<text x="56.9" y="40.4">62R2J-GP</text>
<text x="81.8" y="37">TPAD40-GP</text>
<text x="195.6" y="47.7">R6</text>
<text x="211.6" y="47.7">140R2F-GP</text>
<text x="233" y="47.7">R8</text>
<text x="245.4" y="47.7">R9</text>
<text x="65.8" y="49.4">R7</text>
<text x="81.8" y="49.4">56R2J-4-GP</text>
<text x="195.6" y="49.4">R10</text>
<text x="195.6" y="51.2">R11</text>
<text x="211.6" y="49.4">25D5R2F-GP</text>
<text x="211.6" y="51.2">200R2F-L-GP</text>
<text x="227.6" y="49.8">51R2J-2-GP</text>
<text x="245.4" y="49.4">51R2J-2-GP</text>
<text x="62.1" y="65.4">R12</text>
<text x="104.9" y="60.1">TP1</text>
<text x="104.9" y="61.9">TPAD40-GP</text>
<text x="62.1" y="67.1">200R2J-L1-GP</text>
<text x="69.4" y="85.9">R73</text>
<text x="69.4" y="93.2">130R2J-GP</text>
<text x="186.7" y="95.7">TP118</text>
<text x="186.7" y="92.1">TPAD40-GP</text>
<text x="204.5" y="90.3">R13</text>
<text x="204.5" y="92.1">51R2J-2-GP</text>
<text x="56.9" y="104.6">R15</text>
<text x="56.9" y="106.3">10KR2J-3-GP</text>
<text x="190.3" y="104.6">TP119</text>
<text x="190.3" y="106.3">TPAD40-GP</text>
<text x="117.4" y="113.5">IVY-BRIDGE-GP-NF</text>
<text x="190.3" y="125.9">Q2</text>
<text x="74.7" y="129.5">R1309</text>
<text x="74.7" y="131.1">75R2J-1-GP</text>
<text x="186.7" y="131.2">LSK3541G1ET2L-GP</text>
<text x="204.5" y="127.7">R17</text>
<text x="204.5" y="129.5">0R2J-2-GP</text>
<text x="217" y="127.7">R18</text>
<text x="217" y="129.5">5K1R2J-4-GP</text>
<text x="229.4" y="127.7">R19</text>
<text x="229.4" y="129.5">1KR2J-1-GP</text>
<text x="170.7" y="136.6">C1</text>
<text x="74.7" y="138.3">R1308</text>
<text x="92.5" y="138.3">43R2J-GP</text>
<text x="53.4" y="145.5">R14</text>
<text x="53.4" y="147.1">1KR2J-1-GP</text>
<text x="166.9" y="144" transform="rotate(-90 166.9 144)">SCD047U25V2KX-GP</text>
<text x="233" y="145.5">R88</text>
<text x="249" y="145.5">1KR2J-1-GP</text>
<text x="74.7" y="150.8">LSK3541G1ET2L-GP</text>
<text x="76.5" y="155.8">Q4</text>
<text x="53.4" y="168.6">LSK3541G1ET2L-GP</text>
<text x="55.2" y="173.6">Q5</text>
</g>
<g font-size="1.6" fill="#004080">
<text x="169.2" y="16.7">BCLK</text>
<text x="118.3" y="22.1">PROC_SELECT#</text>
<text x="161.4" y="23.8">DPLL_REF_CLK</text>
<text x="168.4" y="18.5">BCLK#</text>
<text x="118.3" y="27.4">PROC_DETECT#</text>
<text x="160.5" y="25.6">DPLL_REF_CLK#</text>
<text x="118.3" y="36.3">CATERR#</text>
<text x="118.3" y="43.4">PECI</text>
<text x="161.4" y="43.4">SM_DRAMRST#</text>
<text x="118.3" y="50.5">PROCHOT#</text>
<text x="163.3" y="50.5">SM_RCOMP1</text>
<text x="163.3" y="52.3">SM_RCOMP2</text>
<text x="163.3" y="48.7">SM_RCOMP0</text>
<text x="118.3" y="57.6">THERMTRIP#</text>
<text x="168" y="64.7">PREQ#</text>
<text x="168.1" y="62.9">PRDY#</text>
<text x="168.4" y="71.8">TRST#</text>
<text x="170" y="70.1">TMS</text>
<text x="170.2" y="68.3">TCK</text>
<text x="118.3" y="75.4">PM_SYNC</text>
<text x="170" y="77.2">TDO</text>
<text x="170.8" y="75.4">TDI</text>
<text x="118.3" y="82.5">UNCOREPWRGOOD</text>
<text x="118.3" y="89.6">SM_DRAMPWROK</text>
<text x="168.2" y="89.6">BPM#0</text>
<text x="169.2" y="84.3">DBR#</text>
<text x="168.2" y="91.4">BPM#1</text>
<text x="168.2" y="93.2">BPM#2</text>
<text x="168.2" y="95">BPM#3</text>
<text x="118.3" y="98.5">RESET#</text>
<text x="168.2" y="96.7">BPM#4</text>
<text x="168.2" y="98.5">BPM#5</text>
<text x="168.2" y="100.3">BPM#6</text>
<text x="168.2" y="102.1">BPM#7</text>
</g>
<g font-size="1.6" fill="#f00">
<text x="206.6" y="16.6">CPU_CLK_100M</text>
<text x="220.2" y="16.6">25</text>
<text x="33.8" y="22.1">29</text>
<text x="36.8" y="22.1">-PROC_IVY</text>
<text x="185.3" y="22.8">DPLL_REF_CLK</text>
<text x="206.6" y="18.3">-CPU_CLK_100M</text>
<text x="220.7" y="18.3">25</text>
<text x="185.3" y="24.6">-DPLL_REF_CLL</text>
<text x="99.9" y="35.2">CATERR#</text>
<text x="74.7" y="43.2">62</text>
<text x="84.3" y="43.2">PECI</text>
<text x="27.8" y="50.3">62,80</text>
<text x="32.9" y="50.3">-PROCHOT</text>
<text x="94.6" y="49.4">PROCHOT_CPU</text>
<text x="76.5" y="57.6">29</text>
<text x="80.6" y="57.6">-THERMTRIP</text>
<text x="259.8" y="62.9">-XDP_PRDY</text>
<text x="260" y="64.6">-XDP_PREQ</text>
<text x="272.1" y="64.6">11</text>
<text x="272.1" y="62.9">11</text>
<text x="260" y="68.1">XDP_TCK</text>
<text x="260" y="69.9">XDP_TMS</text>
<text x="260" y="71.7">-XDP_TRST</text>
<text x="272.1" y="68.1">11</text>
<text x="272.1" y="69.9">11</text>
<text x="272.1" y="71.7">11</text>
<text x="31.7" y="75.2">26 PM_SYNC</text>
<text x="259.8" y="77.2">XDP_TDO</text>
<text x="260" y="75.2">XDP_TDI</text>
<text x="272.1" y="75.2">11</text>
<text x="272.1" y="77.2">11</text>
<text x="29.4" y="82.3">11,29</text>
<text x="34.5" y="82.3">CPUPWRGD</text>
<text x="27" y="89.5">26,32,87</text>
<text x="34.5" y="89.5">DRAMPWRG</text>
<text x="92.8" y="88.6">SM_DRAMPWROK</text>
<text x="259.8" y="84.3">-XDP_DBR</text>
<text x="272.1" y="84.3">11,26</text>
<text x="105.3" y="97.5">-CPURST D44</text>
<text x="187.1" y="109.9">SM_DRAMRST_CPU</text>
<text x="141.4" y="126.8">12,28</text>
<text x="146.6" y="126.8">DRAMRST_GATE</text>
<text x="72.6" y="145.5" transform="rotate(-90 72.6 145.5)">-CPURST_R</text>
<text x="210.2" y="145.5">-DRAMRST_R</text>
<text x="266.9" y="146.5">-DRAMRST</text>
<text x="277.4" y="146.5">12,13</text>
<text x="10.5" y="173">11,28,58,60</text>
<text x="20.3" y="173">-PLTRST_FAR</text>
</g>
<g font-size="1.3">
<text x="30.8" y="1.3">A</text>
<text x="88.9" y="1.3">B</text>
<text x="146.9" y="1.3">C</text>
<text x="205" y="1.3">D</text>
<text x="263.1" y="1.3">E</text>
<text x=".5" y="28.4">4</text>
<text x="292.6" y="28.4">4</text>
<text x=".5" y="79.5">3</text>
<text x="292.6" y="79.5">3</text>
<text x=".5" y="130.6">2</text>
<text x="292.6" y="130.6">2</text>
<text x=".5" y="181.7">1</text>
<text x="292.6" y="181.7">1</text>
<text x="30.8" y="207.4">A</text>
<text x="88.9" y="207.4">B</text>
<text x="146.9" y="207.4">C</text>
<text x="205" y="207.4">D</text>
<text x="263.1" y="207.4">E</text>
</g>
</svg>
